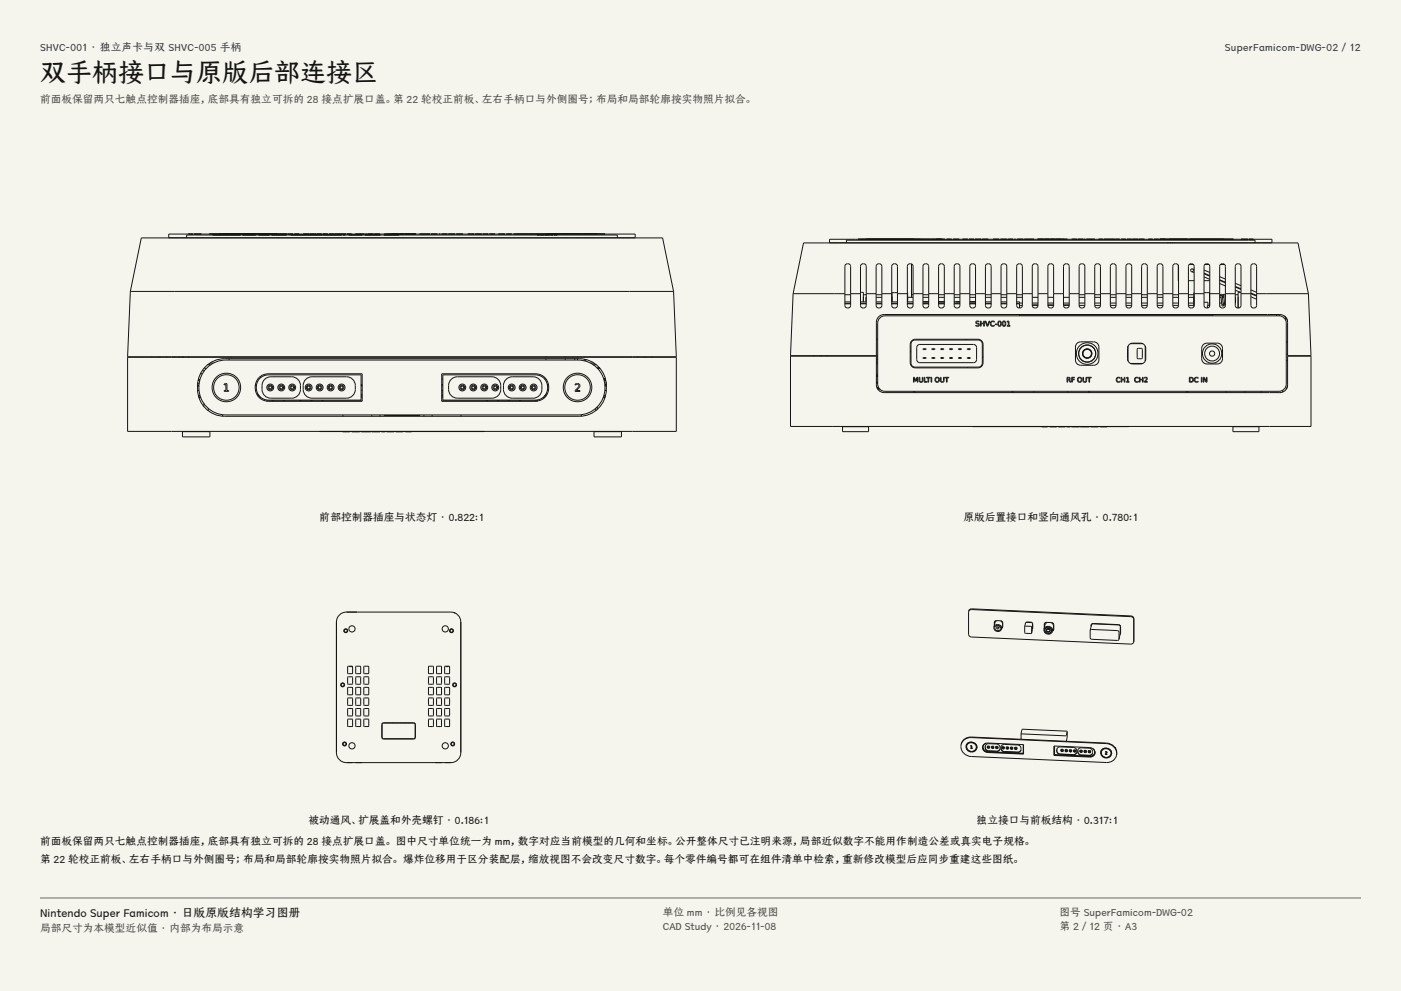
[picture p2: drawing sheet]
<svg xmlns="http://www.w3.org/2000/svg" width="420mm" height="297mm" viewBox="0 0 420 297" stroke-linecap="round" stroke-linejoin="round" font-family="sans-serif">
<g fill="#f5f4ed">
<path d="M0 0h420v297h-420z"/>
<path d="M12 12h396v275h-396z"/>
</g>
<g fill="none" stroke="#141413" stroke-width=".3">
<path d="M55.9 71.3h2.5M55.9 71.3v-.9h129.2v.9M56.5 70.1h1.4M56.5 70.1h.1M57.9 70.1h.1M58.2 70.1h132.2v1.2h-5.3M58.2 70.1h.1M58.4 70.1h.1M58.8 70.1h-8.2v1.2h5.3M59 70.1h.1M59.1 70.1h.1M59.4 70.1h.1"/>
<path d="M59.7 70.1h.1M60.3 70.1h.1M63.7 70.4h.1M63.8 70.4h3.5M65.8 71.3h.1M66.4 70.1h-3.6h23.3h-3.6M66.8 70.1h-1M67.3 70.4h-3.5M67.3 70.4h1M67.4 70.4h.1M68.3 70.4h3.8zM73.4 70.4h.1"/>
<path d="M74.1 70.4h.1M76.6 70.4h-1.7M76.6 70.4h-3.9M76.6 70.4h.1M77.5 70.4h3.3M81.4 70.4h.5zM81.9 70.4h2.5M82.1 70.1h1M82.5 70.4h.1M83.1 71.3h.1M83.4 71.3h.2M84.4 70.4h-1.1"/>
<path d="M84.4 70.4h1.5M85 70.4h.1M85.8 70.4h.1M86.4 70.1h.1M86.4 70.1h1.4M87.8 70.1h.1M87.9 70.4h1M87.9 70.4h-.8M88.3 70.1h.1M88.9 70.4h7.8M89.5 70.4h.1M89.7 70.1h.1"/>
<path d="M90.9 70.1h1.7M90.9 70.1h.1M91.5 70.4h.1M91.6 70.4h.1M92.3 70.4h.1M92.6 70.1h.1M92.7 70.4h.1M92.8 70.1h.1M93.1 70.1h.1M93.3 70.1h.1M94.2 70.1h.1M94.4 70.1h.1"/>
<path d="M94.7 70.1h.1M94.9 70.1h.1M95 70.1h1.4M95 70.4h.1M95.5 70.4h.1M96.2 70.4h.1M96.4 70.1h.1M96.8 70.1h.1M96.8 70.1h1.5M97.1 71.3h.1M97.5 70.4h.1M98.3 70.1h.1"/>
<path d="M98.7 70.1h.1M98.8 70.4h.1M99.5 70.4h.1M100.1 70.1h.1M100.2 70.1h.1M100.8 70.4h.1M101 70.1h.1M101.3 70.1h.1M101.5 70.4h.9zM101.5 70.4h-4.6M102 70.1h.1M102.7 70.1h.1"/>
<path d="M102.8 70.4h.7M103 70.1h.1M103.7 70.1h.1M104 70.1h.1M104.6 70.4h4zM105.4 70.1h.1M106.6 70.1h.1M107.1 70.1h.1M107.5 70.1h.1M107.9 70.1h.1M108.4 70.1h.1M108.7 70.1h.1"/>
<path d="M109.2 70.1h.1M109.4 70.4h4.6zM109.6 70.1h.1M109.9 70.1h.1M110.2 70.1h.1M110.9 70.1h.1M111.2 70.1h.1M112 70.1h.1M112.2 70.1h.1M112.5 70.1h.1M113.6 70.1h.1M113.9 70.1h.1"/>
<path d="M115.1 70.4h4.6M115.3 70.1h.1M115.7 70.4h.1M117 70.4h.1M117.4 70.1h.1M117.7 70.4h.1M118.6 70.1h.1M118.8 70.1h.5h-.5M119 70.4h.1M119.8 70.1h.1M120.5 70.1h.1M121.1 70.1h.1"/>
<path d="M121.4 70.1h1.6zM123.1 70.1h.1M123.8 70.1h.1M124 70.1h.1M124.6 70.1h.1M124.7 70.1h-9.4M125.8 70.1h.1M126.1 70.1h.1M126.9 70.1h.1M127.2 70.1h.1M127.4 70.1h.1M128.4 70.1h.1"/>
<path d="M128.6 70.1h.1M128.9 70.1h.1M129.2 70.1h.1M129.5 70.1h.1M130 70.1h.1M130.3 70.1h.1M130.8 70.1h.1M131.1 70.1h.1M131.7 70.1h.1M132 70.1h.1M132.4 70.1h1.7M132.4 70.1h.1"/>
<path d="M134.1 70.1h.1M134.4 70.1h2M134.4 70.1h.1M136.4 70.1h.1M136.8 70.1h.1M137.1 70.1h.1M137.6 70.1h.1M137.9 70.1h.1M138.5 70.1h.1M138.7 70.1h.1M140.2 70.1h.1M140.5 70.1h.1"/>
<path d="M141.1 70.1h.1M141.3 70.1h.1M141.9 70.1h.1M142.2 70.1h.1M142.5 70.1h.1M142.8 70.1h.1M143 70.1h.1M143.9 70.1h.1M143.9 71.3h.1M144.1 70.1h.1M144.4 70.1h.1M144.7 70.1h.1"/>
<path d="M145 70.1h.1M145.3 70.1h.5M145.8 70.1h.1M146 70.1h.1M146.3 70.1h.1M146.7 70.1h.1M147 70.1h.1M148 70.1h.1M148.4 70.1h.1M149.4 70.1h2M149.4 70.1h.1M151.4 70.1h.1"/>
<path d="M151.8 70.1h.1M152.1 70.1h.1M153 70.1h.1M153.4 70.1h.1M154 70.1h.1M156.3 71.3h.1M161 70.4h.8h-.5M161.1 70.4h.1M161.9 70.4h1.2zM163.2 70.4h1.6M163.5 70.4h.1M163.7 70.1h.4"/>
<path d="M163.7 70.1h.1M163.7 70.4h.1M164 70.4h.1M164.1 70.1h.4M164.3 70.4h.1M164.5 70.4h.1M164.5 70.1h.4M164.5 70.1h.1M165 70.4h.8M166.2 70.4h.1M166.7 70.4h-.3M166.7 70.4h-.6"/>
<path d="M166.7 70.4h.3M166.9 70.4h.1M168.1 70.1h.3M168.4 70.1h.1M168.6 70.1h1.8M173.6 70.1h1M174.6 70.1h4.4M174.6 70.1h.1M174.6 70.1h-19.7h3.6M174.6 70.1h3.6M176.8 71.3h.1M178.2 70.1h3.2h-3.2"/>
<path d="M178.2 70.1h.1M179 70.1h.1M182.6 71.3h2.5M253.6 79.2a.86 .86 0 0 1 .9-.1 .86 .86 0 0 1 .5 .7v11.7a.86 .86 0 0 1-.9 .8 .86 .86 0 0 1-.8-.8v-11.7zM253.8 72.8h1.9M253.8 72.8v-.8h122.4v.8M257.3 71.6l18.7 .1zM258.3 79.2a.86 .86 0 0 1 .9-.1 .86 .86 0 0 1 .5 .7v11.7a.86 .86 0 0 1-.9 .8 .86 .86 0 0 1-.8-.8v-11.7zM259.5 71.6h4.2M259.5 71.6h.1M260.2 71.7h3.5M260.2 71.7h.1"/>
<path d="M261.6 72.8h.1M262.9 79.2a.87 .87 0 0 1 .9-.1 .87 .87 0 0 1 .6 .7v11.7a.86 .86 0 0 1-.9 .8 .86 .86 0 0 1-.9-.8v-11.7zM263.7 71.6h5.9M263.7 71.6h.1M267.3 79.8h.1M267.6 79.2a.87 .87 0 0 1 1.4 .6v11.7a.86 .86 0 0 1-.8 .8 .86 .86 0 0 1-.9-.8v-11.7zM269.6 71.6h4.2M269.6 71.6h.1M272.3 79.2a.87 .87 0 0 1 1.4 .6v11.7a.86 .86 0 0 1-.8 .8 .86 .86 0 0 1-.9-.8v-11.7zM273.3 71.7h.3M273.3 71.7h.1M273.3 79.1v10"/>
<path d="M273.8 71.6l.2 .1h-.3M273.8 71.6h.1M276 71.6h6.4l-3.4 .1M277 79.2a.86 .86 0 0 1 .9-.1 .86 .86 0 0 1 .5 .7v11.7a.86 .86 0 0 1-.8 .8 .86 .86 0 0 1-.9-.8v-11.7zM280.7 71.7h2.5M281 71.7h.1M281.1 72.8h.1M281.5 71.7h.1M281.7 79.2a.87 .87 0 0 1 1.4 .6v11.7a.86 .86 0 0 1-.9 .8 .86 .86 0 0 1-.8-.8v-11.7zM282.1 71.7h.1M282.4 71.7h.1M283 71.7h.1"/>
<path d="M283.8 71.7h1.5M284 71.7h.1M284.9 71.7h.1M285.7 71.7h1.9zM286.3 79.2a.87 .87 0 0 1 .9-.1 .87 .87 0 0 1 .6 .7v11.7a.86 .86 0 0 1-.9 .8 .86 .86 0 0 1-.8-.8v-11.7zM288.5 71.7h1.6M288.6 71.7h.1M289 71.7h.1M289.9 71.7h.1M290.7 71.7h.7M290.7 71.7h1.3M290.7 71.7h-.2"/>
<path d="M291 79.2a.87 .87 0 0 1 1.5 .6v11.7a.86 .86 0 0 1-.9 .8 .86 .86 0 0 1-.9-.8v-11.7zM292.3 71.7h1.9M292.8 72.8h.1M293.1 71.7h.1M293.4 71.7h.1M294.4 71.7h1.9M294.9 71.7h.1M295.4 71.7h.1M295.7 79.2a.86 .86 0 0 1 .9-.1 .86 .86 0 0 1 .5 .7v11.7a.86 .86 0 0 1-.8 .8 .86 .86 0 0 1-.9-.8v-11.7zM295.9 71.7h.1M297.7 71.7h1.8M298.1 71.7h.1"/>
<path d="M298.6 71.7h.1M299.1 71.7h.1M299.9 71.7h1.9zM300.4 79.2a.87 .87 0 0 1 1.4 .6v11.7a.86 .86 0 0 1-.8 .8 .86 .86 0 0 1-.9-.8v-11.7zM302.1 71.7h1.6zM304.1 71.7h.3M304.9 71.7h1.9M305 79.2a.86 .86 0 0 1 1-.1 .86 .86 0 0 1 .5 .7v11.7a.86 .86 0 0 1-.9 .8 .86 .86 0 0 1-.8-.8v-11.7zM305.3 71.7h.1M305.9 71.7h.1M306.4 71.7h.1M307.1 71.7h2.9"/>
<path d="M307.8 71.7h.1M308.1 71.7h.1M308.8 71.7h.1M311.1 71.6v.1M311.2 71.7h.1M312.1 71.7h-.6h.6M312.8 71.7h.1M313.2 71.7h.1M314.5 71.7h.1M315 71.6v.1M315 71.7h-.2h.7M315 71.7h.5"/>
<path d="M316.1 71.7h.1M316.6 71.7h.1M316.9 71.7h1zM318.2 71.7h.1M318.5 71.6v.1M318.7 71.7h.1M318.7 71.7h1.3h-1.3M318.9 71.6l-7.9 .1M318.9 71.6v.1M321.3 71.7h1.5M321.6 71.7h.1M322.6 71.7h.1"/>
<path d="M323.1 71.7h1.7M325 71.7h.3M325.7 71.7h2.5M325.9 71.7h.1M326.4 71.7h.1M326.8 71.7h.1M327.1 71.7h.1M327.5 71.7h.1M327.9 71.7h.1M329.3 71.7h1.3M329.4 71.7h.1M330.9 71.7h3.3"/>
<path d="M332.5 71.7h.1M334.4 71.7h1.3M336.2 71.7h.1M336.2 71.7h1.3h-1.3M337.2 72.8h.1M338 71.7h.1M338 71.7h1.2h-1.2M339.4 71.7h1.9M340.2 71.7h.1M340.5 71.7h.1M341.4 71.7h1.7zM344.3 71.7h1.2"/>
<path d="M344.3 71.7h.1M346.1 71.7h.1M346.1 71.7h1.3h-1.3M348.1 71.7h1M348.1 71.7h-.3M349.1 71.7h.2M350 72.8h.2M350.5 72.8h.1M350.7 72.8h.2M351.3 72.8h.3M351.4 71.6l-.9 .1M352 72.8h.2"/>
<path d="M353.2 79.5l.1 4.6M356 71.6h.7M356 71.6l.3 .1M356 71.6h-8.4l3.4 .1M356.5 79.3h1.3M356.7 71.6l-.3 .1M356.7 71.6h13.1l-3.5 .1M361.2 79.3h1.2M365.9 79.3h1.2M365.9 71.6l1 .1M366 79.2a.87 .87 0 0 1 1.4 .6v11.7a.86 .86 0 0 1-.9 .8 .86 .86 0 0 1-.9-.8v-11.7zM366.9 72.8h.1"/>
<path d="M370.5 79.3a.89 .89 0 0 1 .9-.2 .89 .89 0 0 1 .6 .7v11.7a.86 .86 0 0 1-.8 .8 .86 .86 0 0 1-.9-.8v-11.7zM372.1 71.7h2h-125.4v1.1h5.1M372.9 71.7h.1M373.2 71.7h.1M373.5 71.7h7.8v1.1h-5.1M373.8 71.7h.1M374.3 72.8h1.9M374.4 71.7h1.3zM375.2 79.3a.87 .87 0 0 1 .9-.2 .87 .87 0 0 1 .6 .7v11.7a.86 .86 0 0 1-.8 .8 .86 .86 0 0 1-.9-.8v-11.7zM39.1 87.3l-.8 19.6h164.5l-.9-19.6M39.1 87.3h162.8M39.1 87.3l3.3-16h156.2l3.3 16"/>
<path d="M237.8 88l-.8 18.6h26.1M237.8 88h15.5M237.8 88l3.1-15.2h148.2l3.1 15.2M253.3 88.3h1.7M253.3 91.1h1.7M253.3 90.5h1.7M253.3 90.9h1.7M255 88h3M258 87.6h.8v2.9v-1.6M258 91.1h1.7M258 90.5h1.7M258 90.9h1.7"/>
<path d="M258.8 91v.1M258.8 88.3h.9M259.7 89.1l-.1 1.4M259.7 88h2.9M262.6 88.3h1.8M262.6 91.1h1.8M262.6 90.5h1.8M262.6 90.9h1.8M262.6 89.1h1.8M263.8 95.3l.9-.6 .6-.1h118.1a2.18 2.18 0 0 1 2.2 2.2v18.3a2.18 2.18 0 0 1-2.2 2.2h-118.1a2.18 2.18 0 0 1-2.2-2.2v-18.3l.1-.5zM264.4 88h2.9M267.3 88.3h.1"/>
<path d="M267.3 91.1h1.7M267.3 90.5h1.7M267.3 90.9h1.7M267.3 89.1h.1M267.4 91v.1M267.9 90.9v.2M269 87.7h-1.6v2.8v-1.6M269 88h3M272 87.7l.1 2.8v-1.6M272 91.1h1.7M272 90.5h1.7M272 90.9h1.7"/>
<path d="M272.1 91v.1M272.1 89.1h1.6M273.3 88.3h.4M273.3 90.9v.2M273.7 88h3M276.7 88.3h1.7M276.7 91.1h1.7M276.7 90.5h1.7M276.7 90.9h1.7M276.7 89.1h1.7M276.8 90.4v.1M277.1 90.4v.1"/>
<path d="M278.1 90.4v.1M278.4 88h3M281.4 90.5h1.7zM281.4 88.3h1.7M281.4 91.1h1.7M281.4 90.9h1.7M281.4 89.1h1.7M283.1 88h3M286.1 90.4l1.7 .1h-1.3M286.1 88.3h1.7M286.1 91.1h1.7M286.1 90.9h1.7"/>
<path d="M286.1 89.1h1.7M286.2 90.4v.1M286.5 90.4v.1M287.8 88h2.9M287.8 91.5h.1M290.7 88.3h1.8M290.7 91.1h1.8M290.7 90.5h1.8M290.7 90.9h1.8M290.7 89.1h1.8M290.8 90.4v.1M291.1 90.4v.1"/>
<path d="M292.2 90.4v.1M292.5 88h2.9M292.7 96.3l.6-.1 .2 .1-.1 .1a.33 .33 0 0 0-.5-.1 .33 .33 0 0 0 0 .5 .55 .55 0 0 1 .7 .7 .55 .55 0 0 1-1 .2v-.1a.35 .35 0 0 0 .6 .1 .35 .35 0 0 0-.1-.6l-.6-.3zM293.9 96.2h.2v.7h.8v-.7h.2v1.6h-.2v-.8h-.8v.8h-.2zM295.3 96.2h.2l.5 1.3 .5-1.3h.2l-.6 1.6h-.2zM295.4 88.3h1.7M295.4 91.1h1.7M295.4 90.5h1.7M295.4 90.9h1.7M295.4 89.1h1.7M297.1 96.4a.6 .6 0 0 1 1 .2 .6 .6 0 0 0-.8 0 .6 .6 0 0 0 0 .8 .6 .6 0 0 0 .8 0 .74 .74 0 0 1-1.1 .1 .74 .74 0 0 1 .1-1.1zM297.1 88h3"/>
<path d="M298.3 97.1h.6v.2h-.6zM299.4 96.3a.72 .72 0 0 1 .8 .7 .72 .72 0 0 1-.8 .7 1.16 1.16 0 0 1 0-1.4zM299.5 96.4a.61 .61 0 0 1 .5 .6 .61 .61 0 0 1-.5 .6l-.2-.6zM300.1 88.3h1.7M300.1 91.1h1.7M300.1 90.5h1.7M300.1 90.9h1.7M300.1 89.1h1.7M300.7 96.3a.72 .72 0 0 1 .8 .7 .72 .72 0 0 1-.8 .7 1.16 1.16 0 0 1 0-1.4zM300.9 96.4a.61 .61 0 0 1 .4 .6 .61 .61 0 0 1-.4 .6l-.2-.6zM301.8 88h3M301.9 96.3l.6-.1v1.4h.3v.2h-.9v-.2h.4v-1.2l-.4 .1z"/>
<path d="M304.8 91.1h.8v1.2M304.8 90.5h.8v.4h-.8M304.8 88.3h1.7M304.8 89.1h1.7M305.6 94.4h58v.2M305.6 90.8h.9M305.6 94.3v.3M305.6 91.5h.9M306.5 88h3M309.5 91.5a.86 .86 0 0 0 .8 .8 .86 .86 0 0 0 .9-.8M309.5 91.5v-11.7a.86 .86 0 0 1 .8-.8 .86 .86 0 0 1 .9 .8v11.7M309.5 90.8h1.7"/>
<path d="M309.5 91.5h1.7M309.5 89.1h1.7M309.5 91.4h1.7M311.2 88h2.9M314.1 91.5a.86 .86 0 0 0 .9 .8 .86 .86 0 0 0 .9-.8M314.1 91.5v-11.7a.86 .86 0 0 1 .9-.8 .86 .86 0 0 1 .9 .8v11.7M314.1 90.8h1.8M314.1 91.5h1.8M314.1 89.1h1.8M314.1 91.4h1.8M315.9 88h2.9M318.8 91.5a.86 .86 0 0 0 .9 .8 .86 .86 0 0 0 .8-.8"/>
<path d="M318.8 91.5v-11.7a.86 .86 0 0 1 .9-.8 .86 .86 0 0 1 .8 .8v11.7M318.8 90.8h1.7M318.8 91.5h1.7M318.8 89.1h1.7M318.8 91.4h1.7M320.5 88h3M323.5 91.5a.86 .86 0 0 0 .9 .8 .86 .86 0 0 0 .8-.8M323.5 91.5v-11.7a.86 .86 0 0 1 .9-.8 .86 .86 0 0 1 .8 .8v11.7M323.5 90.8h1.7M323.5 88.3h1.7M323.5 91.5h1.7M323.5 89.1h1.7"/>
<path d="M325.2 88h3M328.2 91.5a.86 .86 0 0 0 .8 .8 .86 .86 0 0 0 .9-.8M328.2 91.5v-11.7a.86 .86 0 0 1 .8-.8 .86 .86 0 0 1 .9 .8v11.7M328.2 90.8h1.7M328.2 88.3h1.7M328.2 91.5h1.7M328.2 89.1h1.7M329.9 88h3M332.9 91.5a.86 .86 0 0 0 .8 .8 .86 .86 0 0 0 .9-.8M332.9 91.5v-11.7a.86 .86 0 0 1 .8-.8 .86 .86 0 0 1 .9 .8v11.7M332.9 90.8h1.7M332.9 88.3h1.7"/>
<path d="M332.9 91.5h1.7M332.9 89.1h1.7M334.6 88h2.9M337.5 91.5a.86 .86 0 0 0 .9 .8 .86 .86 0 0 0 .9-.8M337.5 91.5v-11.7a.86 .86 0 0 1 .9-.8 .86 .86 0 0 1 .9 .8v11.7M337.5 90.8h1.8M337.5 88.3h1.8M337.5 91.5h1.8M337.5 89.1h1.8M339.3 88h2.9M342.2 91.5a.86 .86 0 0 0 .9 .8 .86 .86 0 0 0 .8-.8M342.2 91.5v-11.7a.86 .86 0 0 1 .9-.8 .86 .86 0 0 1 .8 .8v11.7"/>
<path d="M342.2 90.8h1.7M342.2 88.3h1.7M342.2 91.5h1.7M342.2 89.1h1.7M343.9 88h3M346.9 91.5v-11.7a.86 .86 0 0 1 .9-.8 .86 .86 0 0 1 .8 .8v11.7M346.9 90.8h1.7M346.9 88.3h1.7M346.9 91.5h.1M346.9 91.5h1.7M346.9 89.1h1.7M348.6 91.5a.86 .86 0 0 1-.8 .8 .86 .86 0 0 1-.9-.8"/>
<path d="M348.6 88h3M351.6 91.5a.86 .86 0 0 0 .8 .8 .86 .86 0 0 0 .9-.8M351.6 91.5v-11.7a.86 .86 0 0 1 .8-.8 .86 .86 0 0 1 .9 .8v11.7M351.6 90.8h1.7M351.6 88.3h1.7M351.6 91.5h1.7M351.6 89.1h1.7M353.3 88h3M356.3 91.5a.86 .86 0 0 0 .8 .8 .86 .86 0 0 0 .9-.8M356.3 91.5v-11.7a.86 .86 0 0 1 .8-.8 .86 .86 0 0 1 .9 .8v11.7M356.3 91.5h1.7M356.3 90.8h1.6"/>
<path d="M356.3 88.3h1.6M356.3 84.1h1.7M356.3 89.1h1.6M357.2 81.4l.8 .3M357.5 80.6l.5 .2M357.5 80.6l-.5 .1v.5l.2 .2M357.5 80.6l.3 .5M357.7 81.2l-.5 .2M357.9 88.9v2.1M358 87.7l-.1 4.2M358 88h3M361 90.6h1.1v.9"/>
<path d="M361 87.7h1.6v4.2M361 81.9l1.7 .7M361 80.9l1.7 .8M361 83l1.7 .7M361 82.1l1.7 .7M361 84.1h1.7M362.6 88.9v2.1M362.6 90.8h.1M362.6 88.3h.1M362.6 89.1h.1M362.7 91.5v-11.7a.86 .86 0 0 0-.9-.8 .86 .86 0 0 0-.8 .8v11.7l.3 .7 .6 .1M362.7 91.5l-.3 .6-.5 .2"/>
<path d="M362.7 91.5h-.7v.8M362.7 88h2.9M365.6 83.8l1.8 .8M365.6 82.9l1.8 .7M365.6 85l1.8 .7M365.6 84l1.8 .8M365.6 90.8h.6M365.6 88.3h.3M365.6 91.5l.1 .4M365.6 89.1h.5M366 88.6a.26 .26 0 0 1 .1-.4 .26 .26 0 0 1 .3 .3l.3 2.9h-.3M366.3 88.5h-.3l.3 2.7a.33 .33 0 0 0 .3 .5 .33 .33 0 0 0 .3-.4v-.5"/>
<path d="M366.3 88.5h.1M366.4 88.3h.4M366.5 89.1h.4M366.6 90.8h.5M366.7 89.1v-.4a.3 .3 0 0 1 .1-.4 .3 .3 0 0 1 .4 .1l.2 .8M366.9 88.6l.4 3.1M367.2 88.3h.2M367.3 89.1h.1M367.4 91.3l-.1 .1M367.4 88h2.9M370.3 89.1v1.7M370.3 85.8l1.7 .8"/>
<path d="M370.3 84.9l1.7 .7M370.3 87l1.6 .6M370.3 86l1.7 .8M370.3 88.3h.9M371.2 88.9v2.1M372 87.6h-.8l.1 4.7M372 88h3l1.7 .7M375 87.8l1.7 .7M375 86.9l1.7 .7M375 88.9l1.7 .8M375.8 88.3h.4M376.7 88h15.5"/>
<path d="M382.7 94.3v.3M383.5 94.3v.4M383.7 94.3h-118.6a2.34 2.34 0 0 0-2.4 2.3v10M383.7 94.3h.1M385 94.7l.7 .7 .3 .9M385.3 95v.8M392.2 88l.8 18.6h-7v-10a2.34 2.34 0 0 0-2.3-2.3M38.3 107.1h164.5v22.2h-164.5zM45.5 106.9v.2M47.4 106.9v.2M48 106.9v.2M49.9 106.9v.2"/>
<path d="M51.5 106.9v.2M52 106.9l.3 .2M53.6 106.9l.3 .2M54.7 106.9v.2M54.8 106.9l.3 .2M56.4 106.9l.3 .2M59.2 115.6a8.1 8.1 0 0 1 8.2-8.1h106.2a8.1 8.1 0 0 1 8.2 8.1M59.2 115.6a8.2 8.2 0 0 0 8.2 9.2h106.2a8.2 8.2 0 0 0 8.2-9.2M59.2 115.6h.4zM59.2 115.6h.4M59.2 115.4h.5M59.2 117h.5"/>
<path d="M59.3 114.9h.4M59.4 114h.5M59.4 115.4v.2M59.4 113.7h.5M59.6 119.1h.5M59.6 119.2h.6M60 118.6h-.5l.5 .1M60.1 112h.6M60.7 111l.5 .3M61.3 110.2l.4 .4M62 110.3a8 8 0 0 1 5.7-2.4h105.6a8.2 8.2 0 0 1 8.1 8.2 8.2 8.2 0 0 1-8.1 8.3h-105.6a8.2 8.2 0 0 1-7.5-5.2 8.2 8.2 0 0 1 1.8-8.9zM62.2 109.3h1"/>
<path d="M62.9 108.8h1.1M67.2 115.1l.8-.1v2h.6v.3h-1.4v-.3h.5v-1.7l-.5 .1zM68.7 107.5v.4M69.3 106.9v.2M76.5 115.6h.4M76.5 115.5h.4M76.6 117h.3M76.8 115.6h.1M77 118.2h.4M77.3 118.6h.4M77.4 118.7h.4M77.8 119.1h.5"/>
<path d="M77.8 113l1.7-.9 1.1-.1h28v8.2h-28a4.2 4.2 0 0 1-3.9-2.6 4.2 4.2 0 0 1 1.1-4.6zM77.9 113.4l1.6-.9 1.1-.2h27.6v7.6h-27.6a3.8 3.8 0 0 1-3.5-2.4 3.8 3.8 0 0 1 .8-4.1zM78.1 112.8v.5M79.1 113.9a2.63 2.63 0 0 1 2.1-1h6.2a2.9 2.9 0 0 1 2.7 3.8 2.63 2.63 0 0 1-2.7 2.6h-6.2a2.9 2.9 0 0 1-2.6-3.7zM81.6 119.9v.2h.5v-.2M84.9 119.9v.2h.5v-.2M89.8 119.9v.2M90.3 119.9v.2h-.4M91.5 113.9a2.63 2.63 0 0 1 2-1h10.4a2.9 2.9 0 0 1 2.6 3.8 2.63 2.63 0 0 1-2.6 2.6h-10.4a2.9 2.9 0 0 1-2.6-3.7zM93.1 119.9v.2M93.6 119.9v.2h-.4M96.4 119.9v.2"/>
<path d="M96.9 119.9v.2h-.4M108.2 118.6h.4M108.2 118.2h.4M108.2 117h.4M108.2 115.6h.4M108.2 115.3h.4M108.2 118.7h.4M108.2 119.1h.4M108.3 115.4h.3M108.3 115.3v.3h.3M132.4 112h28a4.1 4.1 0 0 1 4.1 4.1 4.1 4.1 0 0 1-4.1 4.1h-28zM132.4 118.6h.4"/>
<path d="M132.4 118.2h.4M132.4 117.1h.4M132.4 117h.4M132.4 115.6h.4M132.4 113.6h.4M132.4 115.2h.4M132.4 115.3h.4M132.4 117.5h.4M132.4 118.7h.4M132.4 119.1h.4M132.8 112.3h27.6a3.8 3.8 0 0 1 3.8 3.8 3.8 3.8 0 0 1-3.8 3.8h-27.6zM135.1 113.9a2.63 2.63 0 0 1 2-1h10.4a2.9 2.9 0 0 1 2.6 3.8 2.63 2.63 0 0 1-2.6 2.6h-10.4a2.9 2.9 0 0 1-2.6-3.7z"/>
<path d="M145.8 119.9v.2h.4v-.2M149.1 119.9v.2h.4v-.2M151.5 113.9a2.63 2.63 0 0 1 2.1-1h6.2a2.9 2.9 0 0 1 2.6 3.8 2.63 2.63 0 0 1-2.6 2.6h-6.2a2.9 2.9 0 0 1-2.7-3.7zM152.4 119.9v.2M152.8 119.9v.2h-.4M155.6 119.9v.2M156.1 119.9v.2h-.4M160.6 119.9v.2M161 119.9v.2h-.4M162.7 119.1h.5M163.2 113.6h.4M163.2 118.7h.4"/>
<path d="M163.3 118.6h.4M163.6 118.2h.4M163.7 106.9v.2M163.7 107.5v.4M164.1 115.2h.3M164.1 117h.3M164.1 115.3h.3M164.1 115.6h.4M169.4 106.9v.2M169.4 107.5v.4M171.7 106.9v.2M172.3 107.5v.4"/>
<path d="M172.4 115.1a.84 .84 0 0 1 1.3 .1 .84 .84 0 0 1-.3 1.2l-.6 .6h1.1v.3h-1.5v-.3l.7-.6a.63 .63 0 0 0 .4-1 .63 .63 0 0 0-1.1 0zM173.1 106.9v.2M173.1 107.5v.4M175.2 106.9v.2M175.2 107.6v.5M175.6 107.7v.5M177 108.8h1.1M177.8 109.3h1M179 110.2h.7M179.1 110.3h.7M179.1 110.4h.7M180.8 119.2h.6"/>
<path d="M180.9 119.1h.5M181 118.6h.5zM181.1 113.7h.5M181.1 114h.5M181.3 117h.5M181.3 115.2h.4M181.3 115.4h.1M181.4 115.6h.4zM181.4 115.4v.2h.4M181.4 113.6h-.4h.5M181.5 115.2l-.1 .2M181.5 115.3h.1"/>
<path d="M181.6 115.2v.2M181.6 115.4h.1M181.7 114.4v1.2M181.7 117h.1M189.5 106.9v.2M191.1 106.9v.2M193 106.9v.2M193.6 106.9v.2M195.5 106.9v.2M243.9 106.6v.1M245.7 106.6v.1M246.2 106.6v.1"/>
<path d="M247.8 106.6v.1M249.6 106.6v.1M262.7 106.7v8.6a2.34 2.34 0 0 0 2.4 2.4h118.6M262.7 112.5h.4M262.7 112.7h.4M262.7 112.4h.4M262.7 112.1h.4M262.7 114.9h.4M262.7 108.8h.4M262.7 101.7h.4M262.7 114.5h.4M262.7 114.7h.3"/>
<path d="M262.7 112.8h.4M262.7 108.4h.4M262.9 116.1h.5M262.9 116.2h.1M263 116.1v.3h.6M263 112.4v.1M263 112.7v.1M263 114.5v.4M263.1 106.7h-26.1v21.1h156v-21.1h-7v8.6M263.1 107.3l-.4 .1M263.1 107.7l-.4 .1M263.1 116.7h.7"/>
<path d="M272.9 105.5h.2M272.9 105.3h.2M273.2 102.3l.7-.6h.5h18.8a1.56 1.56 0 0 1 1.5 1.5v5.5a1.56 1.56 0 0 1-1.5 1.6h-18.8a1.56 1.56 0 0 1-1.5-1.6v-5.5zM273.3 102.4l1-.5 19.4 .1 .6 .4 .2 .7-.1 6.1-.4 .6-.7 .2h-19.4l-.6-.5-.2-.7v-5.7zM273.8 117.3l.2 .4M273.8 113.1h.3l.4 1 .4-1h.3v1.4h-.2v-1.2l-.4 1h-.2l-.4-1v1.2h-.2zM274.1 117.3l.3 .4M275.1 103.5l.7-.3h16a.94 .94 0 0 1 1 1v3.6a.94 .94 0 0 1-1 .9h-16a.94 .94 0 0 1-1-.9v-3.6zM275.6 113.1h.2v.9a.37 .37 0 0 0 .3 .4 .37 .37 0 0 0 .4-.4v-.9h.2v.9a.56 .56 0 0 1-.6 .6 .56 .56 0 0 1-.5-.6zM276.7 107.2h.8l.1 .2h-.8zM276.7 104.5h.8l.1 .2-.8 .1zM277.1 113.1h.1v1.3h.8v.1h-.9z"/>
<path d="M277.7 113.1h1.2v.1h-.5v1.3h-.2v-1.3h-.5zM279.1 113.1h.2v1.4h-.2zM279.4 107.2h.8v.2h-.8zM279.4 104.5h.8v.2l-.8 .1zM281.9 113.1h.2v.9a.37 .37 0 0 0 .4 .4 .37 .37 0 0 0 .3-.4v-.9h.2v.9a.56 .56 0 0 1-.5 .6 .56 .56 0 0 1-.6-.6zM282.1 107.2h.7l.1 .2h-.8zM282.1 104.5h.7l.1 .2-.8 .1zM283.2 113.1h1.2v.1h-.5v1.3h-.2v-1.3h-.5zM284.7 107.4h.1M284.7 107.2h.8v.2h-.8zM284.7 104.5h.8v.2l-.7 .1zM287.4 107.2h.7l.1 .2h-.8z"/>
<path d="M287.4 104.5h.7l.1 .2-.8 .1zM288.2 107.4h-.1M289.6 101.7v.2M290 107.2h.8l.1 .2h-.8zM290 104.5h.8l.1 .2-.8 .1zM290 110v.3M294.5 107.1h.2M294.5 106.9h.2M303.4 117.3v.4M303.7 117.3v.4M309.9 117.3v.4M319.9 113.1h.4a.41 .41 0 0 1 .5 .3 .41 .41 0 0 1-.2 .5l.4 .6-.7-.6h-.2v.6h-.2z"/>
<path d="M320.1 117.3v.4M320.1 113.2h.2a.26 .26 0 0 1 .3 .3 .26 .26 0 0 1-.3 .3h-.2zM321.3 113.1h.8v.1h-.6v.5h.6v.1h-.6v.7h-.2zM323.1 102.8l.9-.3h3.9a1.56 1.56 0 0 1 1.5 1.5v3.9a1.56 1.56 0 0 1-1.5 1.6h-3.9a1.56 1.56 0 0 1-1.6-1.6v-3.9l.1-.5zM324.6 113.1h.2v.9a.37 .37 0 0 0 .4 .4 .37 .37 0 0 0 .4-.4v-.9h.2v.9a.56 .56 0 0 1-.6 .6 .56 .56 0 0 1-.6-.6zM325.9 113.1h1.3v.1h-.6v1.3h-.2v-1.3h-.5zM326.3 117.3v.4M326.6 117.3v.4M334.8 113.3a.57 .57 0 0 1 1 .1 .57 .57 0 0 0-.8 0 .57 .57 0 0 0 0 .8 .57 .57 0 0 0 .8 0 .7 .7 0 0 1-1.1 .1 .7 .7 0 0 1 .1-1zM336.1 113.1h.2v.6h.7v-.6h.2v1.4h-.2v-.7h-.7v.7h-.2zM337.6 113.1h.6v1.3l.3 .1h-.8l.3-.1v-1.1h-.4zM338.2 103.7v4.5"/>
<path d="M338.3 103.5l.4-.4a5.6 5.6 0 0 1 3.7-.2 1.56 1.56 0 0 1 1.1 1.5v3.1a1.56 1.56 0 0 1-1.6 1.6h-2.3a1.56 1.56 0 0 1-1.6-1.6v-3.1zM338.9 108.9h3.7M338.9 103h3.7M339.2 102.9v.1M339.2 108.9v.1M340.3 113.3a.57 .57 0 0 1 1 .1 .57 .57 0 0 0-.8 0 .57 .57 0 0 0 0 .8 .57 .57 0 0 0 .8 0 .7 .7 0 0 1-1.1 .1 .7 .7 0 0 1 .1-1zM340.7 102.8v.2M340.7 108.9v.2M341.1 104.4l1.3 .2-.1 2.9-1.4-.1zM341.6 113.1h.2v.6h.7v-.6h.2v1.4h-.2v-.7h-.7v.7h-.2zM343.1 113.1a.56 .56 0 0 1 .8 .2 .56 .56 0 0 1-.3 .8l-.3 .3h.7v.1h-1l.6-.7a.37 .37 0 0 0 0-.6 .37 .37 0 0 0-.5 .1zM343.3 103.7v4.5"/>
<path d="M355.9 117.3l-.3 .4M356.2 117.3l-.2 .4M356.5 113.1a.83 .83 0 0 1 1.3 .7 .83 .83 0 0 1-1.3 .7zM356.7 113.2a.61 .61 0 0 1 .9 .6 .61 .61 0 0 1-.9 .6zM358.2 113.3a.57 .57 0 0 1 1 .1 .57 .57 0 0 0-.8 0 .57 .57 0 0 0 0 .8 .57 .57 0 0 0 .8 0 .7 .7 0 0 1-1.1 .1 .7 .7 0 0 1 .1-1zM360.1 113.1h.2v1.4h-.2zM360.6 103.5l.7-.6 .5-.1h3.1a1.56 1.56 0 0 1 1.6 1.6v3.1a1.56 1.56 0 0 1-1.6 1.6h-3.1a1.56 1.56 0 0 1-1.5-1.6v-3.1zM360.7 113.1h.3l.7 1.2v-1.2h.1v1.4h-.2l-.7-1.2v1.2h-.2zM367.6 117.3v.4M373.2 117.3v.4M378.1 117.3v.4M383.9 117.7h-.2"/>
<path d="M384.4 117.5v.1M384.5 117v.5M385.4 116.9h.1M385.6 108.1h.4M385.6 106.2h.4M386 102.3l-.4 .4M386 115.3a2.34 2.34 0 0 1-2.3 2.4M386 115.3l-.4 1.3M386.1 106.6v.1M54.7 129.4h8.2v1.5h-8.2zM61.1 120.9v.9M62.4 122.4v.7"/>
<path d="M66.7 124.3v.4M79.8 120.2h28.8M89.8 120.1h.1M93.1 120.1h.1M96.4 120.1h.1M96.6 129.3h-.8h49.4h-.8M102.7 129.4h2M102.7 129.4h.1M102.8 124.4v.4M104.7 129.4h.2M104.7 129.4h.1M104.9 129.4h.1"/>
<path d="M105.5 129.4h.1M105.9 129.4h.1M107.5 129.4h.1M107.9 129.4h.1M108.3 129.4h.1M108.8 129.4h.1M109.7 129.4h.1M110.7 129.4h.1M111.2 129.4h.1M111.4 129.4h2.5M111.4 129.4h.1M111.5 124.4v.4"/>
<path d="M113.9 129.4h.1M113.9 124.4v.4M114.4 129.4h.1M115.2 124.4v.1h10.6v-.1M115.5 129.4h.1M116 129.4h2.1M116 129.4h.1M118.1 129.4h.1M118.6 129.4h2.2M118.6 129.4h.1M120.8 129.4h.1M121.5 129.4h.1"/>
<path d="M122.3 129.4h.1M122.7 129.4h.1M123.4 129.4h.1M127.1 124.4v.4M129.5 124.4v.4M132.4 120.2h28.8M138.2 124.4v.4M152.4 120.1h.1M155.6 120.1h.1M160.6 120.1h.1M174.3 124.3v.4M178.1 129.4h8.2v1.5h-8.2z"/>
<path d="M178.6 122.4v.7M179.1 121.9v.8M252.6 127.9h7.8v1.5h-7.8zM291.6 127.8h46.8M291.6 127.8v.1M312.3 127.9h.1M314 127.9h.1M314.7 127.9h2.1M314.7 127.9h.1M316.8 127.9h.1M317.3 127.9h2M317.3 127.9h.1"/>
<path d="M319.3 127.9h.1M319.8 127.9h.1M320.8 127.9h.1M321.2 127.9h2.4M321.2 127.9h.1M323.6 127.9h.1M323.9 127.9h.1M325 127.9h.1M325.4 127.9h.1M326.6 127.9h.1M327 127.9h.1M327.4 127.9h.1"/>
<path d="M328.8 127.9h.1M329.2 127.9h.1M329.8 127.9h2.1M329.8 127.9h.1M331.9 127.9h.1M338.4 127.8v.1M369.6 127.9h7.8v1.5h-7.8zM101.5 184.6a2.98 2.98 0 0 1 2.3-1.2h31.4a2.98 2.98 0 0 1 2.9 3v39.2a2.98 2.98 0 0 1-2.9 3h-31.4a2.98 2.98 0 0 1-2.9-3v-39.2v-.7zM103.8 188.5v.1M104.3 199.7h1.3v2.1h-1.3zM104.7 199.7h.9M106.7 199.7h1.4v2.1h-1.4z"/>
<path d="M109.1 199.7h1.4v2.1h-1.4zM128.5 199.7h1.4v2.1h-1.4zM130.9 199.7h1.4v2.1h-1.4zM133.4 199.7h1.3v2.1h-1.3zM133.6 199.7h.9M135.5 188.5v.1M135.9 183.5l.6 .2M290.4 183.3l.3-.7 .6-.1 47.7 2.1a.89 .89 0 0 1 .9 .8v7M290.4 183.3l.3-.5 .5-.1 47.8 2.1a.89 .89 0 0 1 .9 .8v6.8M290.4 183.3v6.8a.89 .89 0 0 0 .8 .8l47.8 2.1 .6-.1 .3-.5M298 188a1.18 1.18 0 0 1 1.3-.8 1.18 1.18 0 0 1 1 1.3M298 188a1.18 1.18 0 0 0 .9 1.2 1.18 1.18 0 0 0 1.4-.7"/>
<path d="M298.1 187.4l.1-1.2a2.3 2.3 0 0 1 2-.1l.4 .3v1.4M298.1 186.3h.1M298.1 186.3v.9M298.7 187.5l.2 .1M298.8 188.1l.3-.2 .3 .4M298.8 188.1l.2 .4 .4-.2M298.8 186l-.4 .4-.4 1.6M299 187.4l-.2 .7M299.6 187.5l-.2 .8M299.8 187.7l-.3 .1M300 186l.6 .9-.3 1.6M300.6 187.8l-.2 .2"/>
<path d="M300.6 187.8l-.3 .5M307.2 187.8l.1 1.9h2M307.2 187.8h2l.1 1.9M307.2 187.8h.1M307.4 186.8v.1M307.6 186.5l1.8 .1M307.7 186.5l1.6 .1 .2 .2M307.7 186.5l-.3 .2-.2 1.1M309.5 186.8l.1 1.4M309.5 188.6l-.2 1.1M309.5 188.6h.1M309.5 186.8v1.8"/>
<path d="M309.6 188.2l-.1 .1M309.6 188.2l-.1 .3M313 188.6a1.32 1.32 0 0 1 1.5-.9 1.32 1.32 0 0 1 1 1.5M313 188.6a1.32 1.32 0 0 0 1 1.4 1.32 1.32 0 0 0 1.5-.8M313.1 188.1l.1-1.4 .5-.2 1.6 .1 .6 .4v1.6M313.1 186.8v1.1M313.1 186.8h.1M313.2 188.7a1.04 1.04 0 0 0 .8 1.1 1.04 1.04 0 0 0 1.3-.7M313.3 188.5l-.1 .2M313.7 188.8l.6-.4 .4 .2 .1 .4M313.7 188.8a.57 .57 0 0 0 .4 .6 .57 .57 0 0 0 .7-.4M313.7 188.8a.56 .56 0 0 0 .4 .6 .56 .56 0 0 0 .7-.4"/>
<path d="M313.7 188.6v.2M313.7 188.8a.52 .52 0 0 0 .5 .5 .52 .52 0 0 0 .6-.3M314 186.5l-.7 .6-.3 1.5M314 188.5l.6 .1M314.1 188.4l.5 .1M314.2 188.5l.3 .1M314.3 188h.3a.96 .96 0 0 1 .7 1.1M314.3 188l-.7 .1-.4 .6M314.3 188.4l.4 .2 .1 .4M314.3 188.4l-.6 .4M314.3 188.4l.2 .1 .3 .5M314.8 188.9v.1"/>
<path d="M315.1 186.6a1.21 1.21 0 0 1 .7 1.3l-.3 1.3M315.3 189v.1M315.9 188.6l-.3 .3M315.9 188.6l-.3 .5M326.8 189l.4-1.7 .3-.3 7.9 .3 .4 .4v2.2M326.8 189l.5-.4 7.9 .5 .3 .3-.1 2.2M326.8 189v2.1l.3 .4 7.9 .4 .4-.3M327.1 187.7l.1-.6 .5-.2 7.8 .4 .4 .5v2M327.2 187.2h.1M327.2 187.2v.3M335.8 189.9l-.4 1.7M335.9 189.8l-.1 .1"/>
<path d="M335.9 189.8l-.1 .3M104.3 215.6h1.3v2.1h-1.3zM104.3 212.4h1.3v2.1h-1.3zM104.3 209.2h1.3v2.2h-1.3zM104.3 206.1h1.3v2.1h-1.3zM104.3 202.9h1.3v2.1h-1.3zM106.7 215.6h1.4v2.1h-1.4zM106.7 212.4h1.4v2.1h-1.4zM106.7 209.2h1.4v2.2h-1.4zM106.7 206.1h1.4v2.1h-1.4zM106.7 202.9h1.4v2.1h-1.4zM109.1 215.6h1.4v2.1h-1.4z"/>
<path d="M109.1 212.4h1.4v2.1h-1.4zM109.1 209.2h1.4v2.2h-1.4zM109.1 206.1h1.4v2.1h-1.4zM109.1 202.9h1.4v2.1h-1.4zM114.5 216.9l.5-.3 9.3 .1 .2 .4v4.1l-.5 .3-9.3-.1-.2-.5zM114.8 216.8h9.4l.3 .4-.1 4-.4 .2-9.2-.1-.3-.4v-3.7zM116.5 216.6v.1M117.6 216.6v.1M121.4 216.6v.1M122.5 216.6v.1M128.5 215.6h1.4v2.1h-1.4zM128.5 212.4h1.4v2.1h-1.4z"/>
<path d="M128.5 209.2h1.4v2.2h-1.4zM128.5 206.1h1.4v2.1h-1.4zM128.5 202.9h1.4v2.1h-1.4zM130.9 215.6h1.4v2.1h-1.4zM130.9 212.4h1.4v2.1h-1.4zM130.9 209.2h1.4v2.2h-1.4zM130.9 206.1h1.4v2.1h-1.4zM130.9 202.9h1.4v2.1h-1.4zM133.4 215.6h1.3v2.1h-1.3zM133.4 212.4h1.3v2.1h-1.3zM133.4 209.2h1.3v2.2h-1.3zM133.4 206.1h1.3v2.1h-1.3z"/>
<path d="M133.4 202.9h1.3v2.1h-1.3zM135.9 204.9a.47 .47 0 0 1 .7 .1 .47 .47 0 0 1-.2 .7 .47 .47 0 0 1-.6-.3zM136.4 205.7v.1M306.1 219.8v1.7M306.1 219.8h.1M319.9 219.2l-.2 1.2-.3 .1-13.3-.7M319.9 219.2l-13.3-.7-.2 .1-.3 1.2M319.9 219.2h.1M319.9 219.2v1.7M106.6 228.6h1.9M106.6 228.6h.1M108.5 228.6h.1"/>
<path d="M130.5 228.6h1.9M130.5 228.6h.1M132.4 228.6h.1M288.1 223.1a2.98 2.98 0 0 0 3.1 3.6l40.5 1.8 1.7-.4a2.62 2.62 0 0 0 1.3-1.7M288.1 223.1a2.84 2.84 0 0 1 3.1-2.1l40.5 1.9a3 3 0 0 1 3 3.5M288.1 223.1a2.84 2.84 0 0 1 3.1-2.2l40.5 1.8a3 3 0 0 1 3 3.7M289.6 223.5a1.66 1.66 0 0 0 1.3 1.8 1.66 1.66 0 0 0 1.9-1M289.6 223.5a1.66 1.66 0 0 1 1.9-1 1.66 1.66 0 0 1 1.3 1.8M289.6 223.5h.1M290 223.1a1.41 1.41 0 0 1 2.3-.1 1.41 1.41 0 0 1-.7 2.2 1.42 1.42 0 0 1-1.5-.5 1.42 1.42 0 0 1-.1-1.6zM291 223.5l.2 .1v.6h-.2M291 223.5h.1"/>
<path d="M291 224.2l.5 .1M291 224.2h.1M291.2 223.5h.1M291.2 223.5h-.2M291.3 224.2h.2M291.3 223.5h.1M291.3 224.2h.1M291.3 223.5v.7M291.5 224.2h.1M291.5 224.3h.1M291.5 224.2v.1M292.8 224.3h.1"/>
<path d="M294.6 223.7a1.56 1.56 0 0 0 1.6 1.7M294.6 224.2h.1M294.7 223.7a1.42 1.42 0 0 0 1.4 1.6l10.6 .5M294.8 224.6h.1M294.8 223.2l-.1 .5M295 223.1l1.1-.4 10.7 .5v2.8l-10.7-.5a1.45 1.45 0 0 1-1.4-.8 1.45 1.45 0 0 1 .3-1.6zM295.4 224.1a1.02 1.02 0 0 0 1 .9l2.7 .1 .7-.6M295.4 223.6v.1M295.5 223.3l.9-.4 2.4 .1a1.11 1.11 0 0 1 1 1.1 1.11 1.11 0 0 1-1 1.1l-2.4-.1a1.21 1.21 0 0 1-.9-1.8zM295.7 222.7l-.6 .4-.4 .6M296.1 223.9l.2-.2 .3 .3M296.1 223.9l.2 .3 .3-.2"/>
<path d="M296.1 223.6v.3M296.2 225.4l10.6 .4M296.2 225.4l-.1 .1M296.2 223.8l.2 .2h-.2zM296.6 223.7v.3M297.3 223.9l.3-.2 .2 .3M297.3 223.9l.2 .3 .3-.2M297.4 223.7l-.1 .2M297.5 223.9l.2 .2h-.2zM297.9 223.8l-.1 .2M298.6 224l.2-.2 .3 .3M298.6 224l.2 .3 .3-.2"/>
<path d="M298.6 223.7v.3M298.7 223.9l.3 .2h-.3zM299.2 223.8l-.1 .3M300.1 224l.1-.5 .6-.4 4.3 .2a1.13 1.13 0 0 1 1 1.5M300.1 224.3a1.02 1.02 0 0 0 1 .9l4 .2 .6-.2 .4-.4M300.1 223.7v.2a1.09 1.09 0 0 0 1 1.4l4 .2 .6-.2 .4-.5M300.5 224.1l.2-.2 .3 .3M300.5 224.1l.2 .3 .3-.2M300.5 223.8v.3M300.6 224l.3 .2h-.3zM301.1 223.9l-.1 .3M301.7 224.1l.3-.2 .3 .3"/>
<path d="M301.7 224.1l.2 .3 .4-.2M301.8 223.9l-.1 .2M301.9 224.1l.2 .2h-.2zM302.3 224v.2M303 224.2l.3-.2 .2 .3M303 224.2l.2 .3 .3-.2M303.1 223.9l-.1 .3M303.2 224.1l.2 .2h-.2zM303.6 224l-.1 .3M304.3 224.2l.2-.1 .3 .3M304.3 224.2l.2 .3 .3-.1M304.3 224v.2"/>
<path d="M304.4 224.2l.2 .2h-.2zM304.8 224.1v.3M306.1 221.5h.1M306.7 223.2v2.6M306.8 225.3l-.1 .5M316 226.4v-2.8l10.7 .4a1.43 1.43 0 0 1 1.6 1.5 1.43 1.43 0 0 1-1.6 1.4M316 226.4l10.7 .5M316 226.3l10.7 .4M316 223.6v2.7M316 226.3v.1M316 225.1h.1M316 225.6h.1"/>
<path d="M316.1 223.6v2.6l10.6 .4 .8-.1 .7-.8M316.8 224.7l.2-.5 .5-.3 4.3 .1a1.13 1.13 0 0 1 1 1.5M316.8 225a1.02 1.02 0 0 0 1 1l4 .2 .6-.2 .4-.5M316.8 224.5v.1a1.09 1.09 0 0 0 1 1.5l4 .1 .6-.1 .4-.6M318.1 224.9l.3-.2 .3 .3M318.1 224.9l.2 .2 .4-.1M318.2 224.6l-.1 .3M318.3 224.8l.2 .2h-.2zM318.7 224.7v.3M319.4 224.9l.3-.2 .2 .3M319.4 224.9l.2 .3 .3-.2M319.5 224.6l-.1 .3"/>
<path d="M319.6 224.9l.2 .2h-.2zM319.7 222.1v.1M319.9 221l-.2 1.1M319.9 220.9v.1M320 224.8l-.1 .2M320.7 225l.2-.2 .3 .3M320.7 225l.2 .3 .3-.2M320.7 224.7v.3M320.8 224.9l.2 .2h-.2zM321.2 224.8v.3M321.9 225l.3-.2 .2 .3M321.9 225l.2 .3 .3-.2"/>
<path d="M322 224.7l-.1 .3M322.1 225l.2 .2h-.2zM322.5 224.9l-.1 .2M323.1 225l.2-.5 .5-.3h2.7a1.13 1.13 0 0 1 1 1.6M323.1 225.3a1.02 1.02 0 0 0 1 1h2.8l.6-.6M323.1 224.8v.1a1.09 1.09 0 0 0 1 1.4l2.8 .1 .6-.6M323.8 225.1l.3-.2 .2 .3M323.8 225.1l.2 .3 .3-.2M323.9 224.8l-.1 .3M324 225.1l.2 .2h-.2zM324.4 225l-.1 .2M325.1 225.2l.2-.2 .3 .3"/>
<path d="M325.1 225.2l.2 .3 .3-.2M325.1 224.9v.3M325.2 225.1l.3 .2h-.3zM325.7 225l-.1 .3M326.3 225.2l.3-.2 .3 .3M326.3 225.2l.2 .3 .4-.2M326.4 224.9l-.1 .3M326.5 225.2l.2 .2h-.2zM326.7 226.7v.2M326.9 225.1v.2M327.7 224.4l.4 .6 .1 .7M328 226.1h.1"/>
<path d="M328.2 225.7h.1M328.3 225.2l-.1 .5M328.3 225.7l-.8 .9-.8 .1M330 225.3a1.66 1.66 0 0 0 1.3 1.8 1.66 1.66 0 0 0 1.9-1M330 225.3a1.66 1.66 0 0 1 1.9-1 1.66 1.66 0 0 1 1.3 1.8M330 225.3h.1M330.4 224.8a1.41 1.41 0 0 1 2.3 0 1.41 1.41 0 0 1-.7 2.2 1.42 1.42 0 0 1-1.5-.5 1.42 1.42 0 0 1-.1-1.7zM331.3 226l.6 .1M331.3 226h.1M331.3 225.3l.4 .3M331.3 225.3h.4l.2 .3M331.3 225.3h.1"/>
<path d="M331.5 225.8l-.2 .2M331.7 225.7l-.2 .1M331.7 225.7h.1M331.7 225.6v.1M331.9 225.6l-.4 .4h.4M331.9 225.6h.1M331.9 226v.1M331.9 226h.1M331.9 226.1h.1M333.2 226.1h.1M334.2 224l.3 .2M334.5 224.2l-.1 .1"/>
<path d="M334.5 224.2h.1M334.5 224.2v.2"/>
<circle cx="67.8" cy="116.1" r="4.3"/>
<circle cx="67.8" cy="116.1" r="3.8"/>
<circle cx="81" cy="116.1" r="1.03"/>
<circle cx="81" cy="116.1" r=".7"/>
<circle cx="81" cy="116.1" r=".41"/>
<circle cx="84.3" cy="116.1" r="1.03"/>
<circle cx="84.3" cy="116.1" r=".7"/>
<circle cx="84.3" cy="116.1" r=".41"/>
<circle cx="87.6" cy="116.1" r="1.03"/>
<circle cx="87.6" cy="116.1" r=".7"/>
<circle cx="87.6" cy="116.1" r=".41"/>
<circle cx="92.5" cy="116.1" r="1.03"/>
<circle cx="92.5" cy="116.1" r=".7"/>
<circle cx="92.5" cy="116.1" r=".41"/>
<circle cx="95.8" cy="116.1" r="1.03"/>
<circle cx="95.8" cy="116.1" r=".7"/>
<circle cx="95.8" cy="116.1" r=".41"/>
<circle cx="99.1" cy="116.1" r="1.03"/>
<circle cx="99.1" cy="116.1" r=".7"/>
<circle cx="99.1" cy="116.1" r=".41"/>
<circle cx="102.4" cy="116.1" r="1.03"/>
<circle cx="102.4" cy="116.1" r=".7"/>
<circle cx="102.4" cy="116.1" r=".41"/>
<circle cx="138.6" cy="116.1" r="1.03"/>
<circle cx="138.6" cy="116.1" r=".7"/>
<circle cx="138.6" cy="116.1" r=".41"/>
<circle cx="141.9" cy="116.1" r="1.03"/>
<circle cx="141.9" cy="116.1" r=".7"/>
<circle cx="141.9" cy="116.1" r=".41"/>
<circle cx="145.2" cy="116.1" r="1.03"/>
<circle cx="145.2" cy="116.1" r=".7"/>
<circle cx="145.2" cy="116.1" r=".41"/>
<circle cx="148.5" cy="116.1" r="1.03"/>
<circle cx="148.5" cy="116.1" r=".7"/>
<circle cx="148.5" cy="116.1" r=".41"/>
<circle cx="153.4" cy="116.1" r="1.03"/>
<circle cx="153.4" cy="116.1" r=".7"/>
<circle cx="153.4" cy="116.1" r=".41"/>
<circle cx="156.7" cy="116.1" r="1.03"/>
<circle cx="156.7" cy="116.1" r=".7"/>
<circle cx="156.7" cy="116.1" r=".41"/>
<circle cx="160" cy="116.1" r="1.03"/>
<circle cx="160" cy="116.1" r=".7"/>
<circle cx="160" cy="116.1" r=".41"/>
<circle cx="173.1" cy="116.1" r="4.3"/>
<circle cx="173.1" cy="116.1" r="3.8"/>
<circle cx="281" cy="113.8" r=".73"/>
<circle cx="281" cy="113.8" r=".54"/>
<circle cx="323.7" cy="113.8" r=".73"/>
<circle cx="323.7" cy="113.8" r=".54"/>
<circle cx="325.9" cy="106" r="3.2"/>
<circle cx="325.9" cy="106" r="2.58"/>
<circle cx="325.9" cy="106" r="2.54"/>
<circle cx="325.9" cy="106" r="1.41"/>
<circle cx="325.9" cy="106" r="1.37"/>
<circle cx="325.9" cy="106" r="1.27"/>
<circle cx="363.4" cy="106" r="2.9"/>
<circle cx="363.4" cy="106" r="2.23"/>
<circle cx="363.4" cy="106" r=".78"/>
<circle cx="103.6" cy="189.1" r=".5"/>
<circle cx="103.7" cy="189" r=".58"/>
<circle cx="105.5" cy="188.5" r=".94"/>
<circle cx="133.5" cy="188.5" r=".94"/>
<circle cx="135.3" cy="189.1" r=".5"/>
<circle cx="135.3" cy="189" r=".58"/>
<circle cx="299.1" cy="188.3" r=".86"/>
<circle cx="314.3" cy="188.9" r=".98"/>
<circle cx="102.7" cy="205.3" r=".58"/>
<circle cx="102.7" cy="205.3" r=".52"/>
<circle cx="136.3" cy="205.3" r=".58"/>
<circle cx="103.3" cy="223" r=".58"/>
<circle cx="103.3" cy="223" r=".52"/>
<circle cx="105.5" cy="223.5" r=".94"/>
<circle cx="133.5" cy="223.5" r=".94"/>
<circle cx="135.7" cy="223" r=".58"/>
<circle cx="135.7" cy="223" r=".52"/>
<circle cx="296.3" cy="223.9" r=".38"/>
<circle cx="297.6" cy="224" r=".38"/>
<circle cx="298.8" cy="224" r=".38"/>
<circle cx="300.7" cy="224.1" r=".38"/>
<circle cx="302" cy="224.2" r=".38"/>
<circle cx="303.3" cy="224.2" r=".38"/>
<circle cx="304.5" cy="224.3" r=".38"/>
<circle cx="318.4" cy="224.9" r=".38"/>
<circle cx="319.7" cy="225" r=".38"/>
<circle cx="320.9" cy="225" r=".38"/>
<circle cx="322.2" cy="225.1" r=".38"/>
<circle cx="324.1" cy="225.2" r=".38"/>
<circle cx="325.3" cy="225.2" r=".38"/>
<circle cx="326.6" cy="225.3" r=".38"/>
</g>
<path d="M12 269.3h396zM12 269h396v.3h-396z" fill-rule="evenodd" fill="#504e49"/>
<text font-size="7.8" fill="#141413" x="12" y="24.7">双手柄接口与原版后部连接区</text>
<text font-size="3.5" fill="#141413" x="12" y="274.9">Nintendo Super Famicom · 日版原版结构学习图册</text>
<g font-size="3.2" fill="#1b365d">
<text x="12" y="15.3">SHVC-001 · 独立声卡与双 SHVC-005 手柄</text>
<text x="367.2" y="15.3">SuperFamicom-DWG-02 / 12</text>
</g>
<g font-size="3.2" fill="#504e49">
<text x="12" y="30.9">前面板保留两只七触点控制器插座，底部具有独立可拆的 28 接点扩展口盖。第 22 轮校正前板、左右手柄口与外侧圈号；布局和局部轮廓按实物照片拟合。</text>
<text x="198.7" y="274.5">单位 mm · 比例见各视图</text>
<text x="317.6" y="274.5">图号 SuperFamicom-DWG-02</text>
<text x="12" y="279.3">局部尺寸为本模型近似值 · 内部为布局示意</text>
<text x="198.7" y="278.8">CAD Study · 2026-11-08</text>
<text x="317.6" y="278.8">第 2 / 12 页 · A3</text>
</g>
<g font-size="3.2" fill="#141413">
<text x="95.9" y="156">前部控制器插座与状态灯 · 0.822:1</text>
<text x="288.9" y="156">原版后置接口和竖向通风孔 · 0.780:1</text>
<text x="92.4" y="247">被动通风、扩展盖和外壳螺钉 · 0.186:1</text>
<text x="292.9" y="247">独立接口与前板结构 · 0.317:1</text>
<text x="12" y="253.3">前面板保留两只七触点控制器插座，底部具有独立可拆的 28 接点扩展口盖。 图中尺寸单位统一为 mm，数字对应当前模型的几何和坐标。公开整体尺寸已注明来源，局部近似数字不能用作制造公差或真实电子规格。</text>
<text x="12" y="258.6">第 22 轮校正前板、左右手柄口与外侧圈号；布局和局部轮廓按实物照片拟合。 爆炸位移用于区分装配层，缩放视图不会改变尺寸数字。每个零件编号都可在组件清单中检索，重新修改模型后应同步重建这些图纸。</text>
</g>
</svg>
